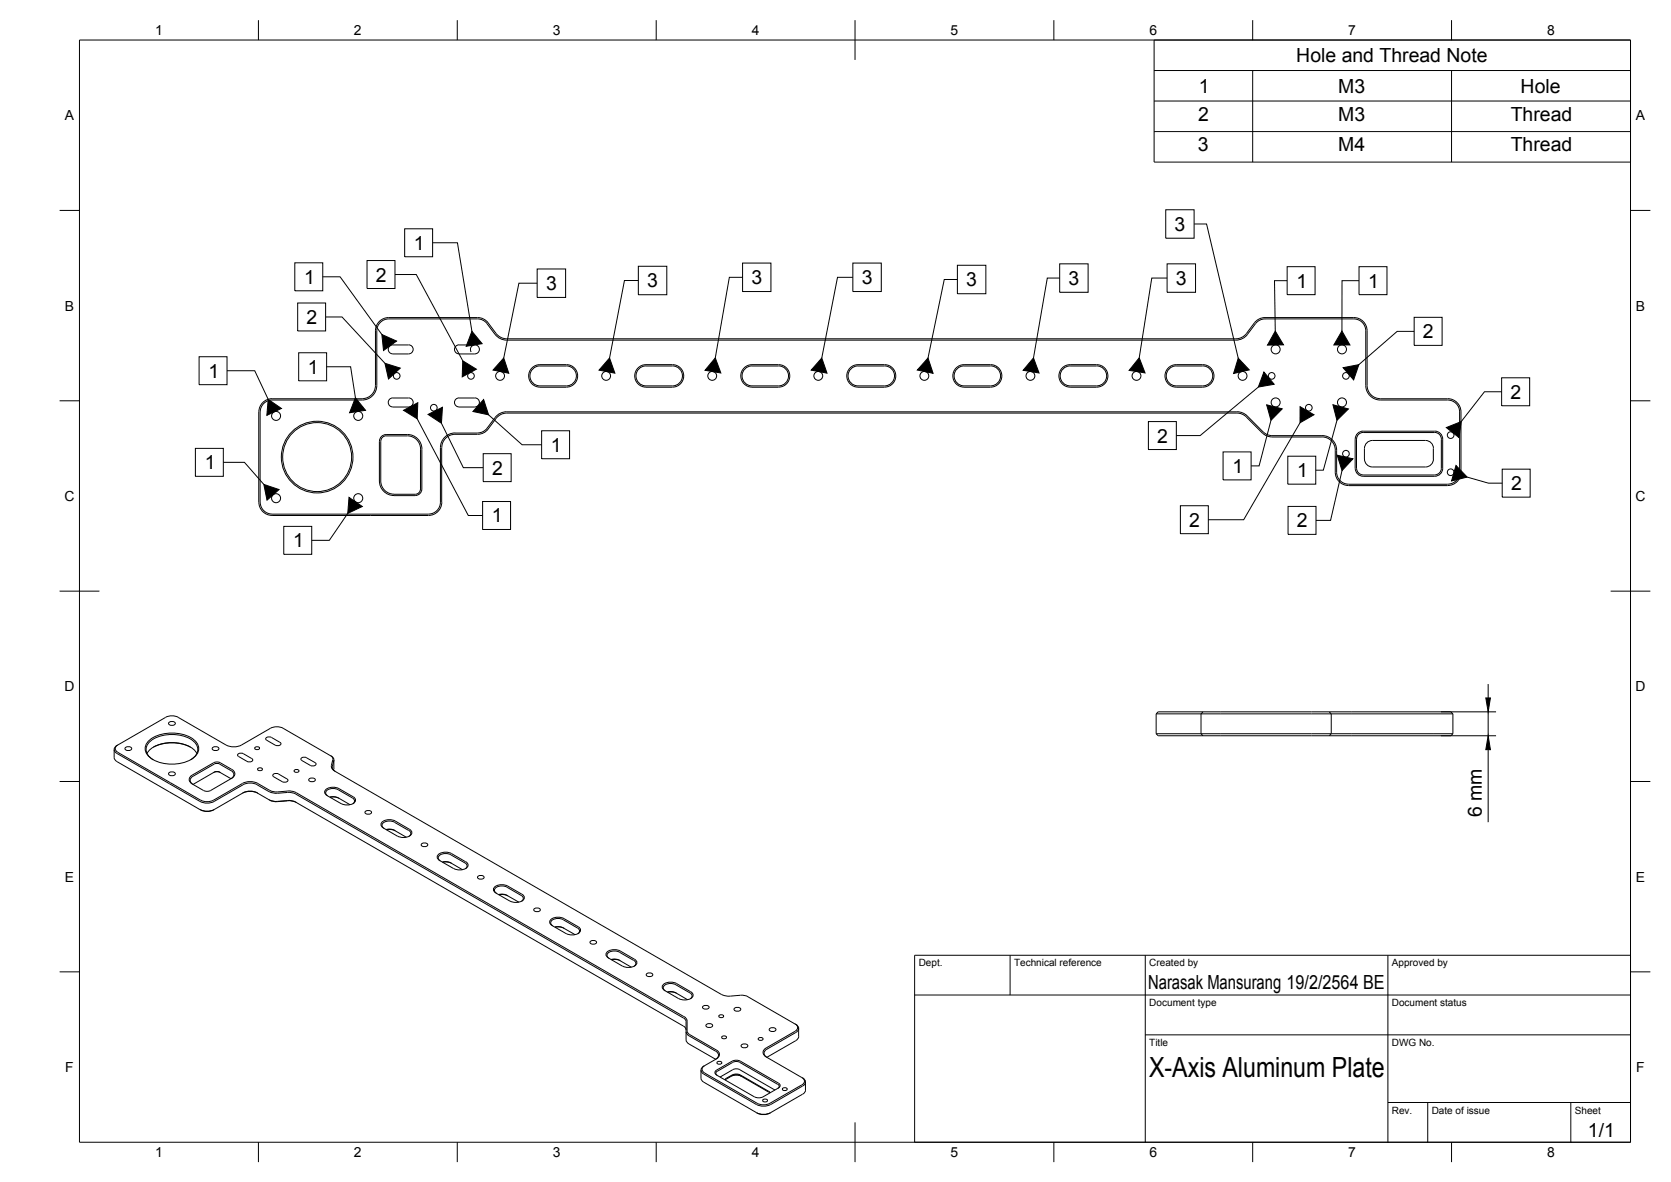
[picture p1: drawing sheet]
<svg xmlns="http://www.w3.org/2000/svg" width="420mm" height="297mm" viewBox="0 0 420 297" stroke-linecap="round" stroke-linejoin="round" font-family="sans-serif">
<!-- layer: Visible -->
<g fill="none" stroke="#000" stroke-width=".25">
<path d="M102.7 86.7h-3.9a1.13 1.13 0 0 0-1.2 1.1 1.13 1.13 0 0 0 1.2 1.1h3.9M102.8 100a1.13 1.13 0 0 1 1.1 1.1 1.13 1.13 0 0 1-1.1 1.2M102.8 86.7a1.13 1.13 0 0 1 1.1 1.1 1.13 1.13 0 0 1-1.1 1.1M119.4 86.7h-4a1.13 1.13 0 0 0-1.1 1.1 1.13 1.13 0 0 0 1.1 1.1h4M119.4 100a1.13 1.13 0 0 1 1.1 1.1 1.13 1.13 0 0 1-1.1 1.2M119.4 86.7a1.13 1.13 0 0 1 1.1 1.1 1.13 1.13 0 0 1-1.1 1.1M122.5 81.4l2 2.6M122.5 81.3l-1.1-.8-1.3-.4h-22.4a2.99 2.99 0 0 0-3 3v13.8a3.7 3.7 0 0 1-3.6 3.6h-22.7a2.99 2.99 0 0 0-3 3M124.5 84l1.3 1.1 1.6 .4h183.3M135.7 97.3h6.7M135.7 91.6h6.7M135.7 97h6.7"/>
<path d="M135.7 92h6.7M135.8 92a2.51 2.51 0 0 0-2.6 2.5 2.51 2.51 0 0 0 2.6 2.5M135.8 91.6a2.83 2.83 0 0 0-2.9 2.9 2.83 2.83 0 0 0 2.9 2.8M142.4 92a2.51 2.51 0 0 1 2.5 2.5 2.51 2.51 0 0 1-2.5 2.5M142.4 91.6a2.83 2.83 0 0 1 2.8 2.9 2.83 2.83 0 0 1-2.8 2.8M160.7 92.3l1.1-.6 .6-.1h6.7a2.84 2.84 0 0 1 2.8 2.9 2.84 2.84 0 0 1-2.8 2.8h-6.7a2.83 2.83 0 0 1-2.6-1.9 2.83 2.83 0 0 1 .9-3.1zM160.9 92.5l.9-.5h.6h6.7a2.51 2.51 0 0 1 2.5 2.5 2.51 2.51 0 0 1-2.5 2.5h-6.7a2.51 2.51 0 0 1-2.3-1.7 2.51 2.51 0 0 1 .8-2.8zM187.3 92.3l1.1-.6 .7-.1h6.7a2.84 2.84 0 0 1 2.8 2.9 2.84 2.84 0 0 1-2.9 2.8h-6.6a2.83 2.83 0 0 1-2.7-1.9 2.83 2.83 0 0 1 .9-3.1zM187.5 92.5l1-.5h.6h6.7a2.51 2.51 0 0 1 2.5 2.5 2.51 2.51 0 0 1-2.5 2.5h-6.7a2.51 2.51 0 0 1-2.4-1.7 2.51 2.51 0 0 1 .8-2.8zM213.5 92.7a2.82 2.82 0 0 1 2.2-1.1h6.7a2.84 2.84 0 0 1 2.8 2.9 2.84 2.84 0 0 1-2.8 2.8h-6.7a2.83 2.83 0 0 1-2.5-1.6 2.83 2.83 0 0 1 .3-3zM214.2 92.5l1-.5h.5h6.7a2.51 2.51 0 0 1 2.5 2.5 2.51 2.51 0 0 1-2.5 2.5h-6.7a2.51 2.51 0 0 1-2.3-1.7 2.51 2.51 0 0 1 .8-2.8zM240.6 92.3l1.2-.6 .6-.1h6.7a2.84 2.84 0 0 1 2.8 2.9 2.84 2.84 0 0 1-2.8 2.8h-6.7a2.83 2.83 0 0 1-2.7-1.9 2.83 2.83 0 0 1 .9-3.1z"/>
<path d="M240.8 92.5l1-.5h.6h6.7a2.51 2.51 0 0 1 2.5 2.5 2.51 2.51 0 0 1-2.5 2.5h-6.7a2.51 2.51 0 0 1-2.4-1.7 2.51 2.51 0 0 1 .8-2.8zM269.1 91.6h6.6a2.83 2.83 0 0 1 2.9 2.9 2.83 2.83 0 0 1-2.9 2.8h-6.6M269.1 92h6.6a2.51 2.51 0 0 1 2.6 2.5 2.51 2.51 0 0 1-2.6 2.5h-6.6M269.1 92a2.51 2.51 0 0 0-2.5 2.5 2.51 2.51 0 0 0 2.5 2.5M269.1 91.6a2.83 2.83 0 0 0-2.8 2.9 2.83 2.83 0 0 0 2.8 2.8M294 92.3l1.1-.6 .7-.1h6.6a2.84 2.84 0 0 1 2.8 2.9 2.84 2.84 0 0 1-2.8 2.8h-6.6a2.83 2.83 0 0 1-2.7-1.9 2.83 2.83 0 0 1 .9-3.1zM294.2 92.5l1-.5h.5h6.7a2.51 2.51 0 0 1 2.5 2.5 2.51 2.51 0 0 1-2.5 2.5h-6.6a2.51 2.51 0 0 1-2.4-1.7 2.51 2.51 0 0 1 .8-2.8zM310.7 85.1h-183.3l-1-.1-.9-.5-.8-.7-2.3-3.1-.8-.5-1-.4h-22.9a3.3 3.3 0 0 0-3.3 3.3v13.8a3.3 3.3 0 0 1-3.3 3.3h-22.7a3.3 3.3 0 0 0-3.3 3.3v22.7a3.4 3.4 0 0 0 3.3 3.3h39.3a3.4 3.4 0 0 0 3.4-3.3v-13.7a3.4 3.4 0 0 1 3.3-3.4h5.7l1.5-.3 1.2-1 2.3-3 1.3-.8 1-.2h183.6l1.1 .2 .9 .4 4.4 4.4M310.8 85.1l1-.1 .9-.5 3.1-3.8 .8-.5 1-.4h22.8a3.3 3.3 0 0 1 3.3 3.3v13.8a3.4 3.4 0 0 0 3.4 3.3h16.9a3.3 3.3 0 0 1 3.3 3.3v15.2a3.4 3.4 0 0 1-3.3 3.3h-24.9a3.3 3.3 0 0 1-3.4-3.3v-5.6a3.3 3.3 0 0 0-3.3-3.3h-12.6l-1-.2-1.4-.8M313.7 84l2.3-3 .7-.5 .9-.3 22.8-.1a2.99 2.99 0 0 1 3 3v13.8a3.7 3.7 0 0 0 3.7 3.6h16.9a2.99 2.99 0 0 1 3 3v15.2a3 3 0 0 1-3 3h-24.9a2.99 2.99 0 0 1-3-3v-5.6a3.7 3.7 0 0 0-3.7-3.6M313.7 84l-1.3 1.1-1.6 .4M65.4 103.5v22.7"/>
<path d="M97.1 109.5h5.3M97.1 109.5a1.36 1.36 0 0 0-1.4 1.4v10a3.4 3.4 0 0 0 3.4 3.3h5.3a1.33 1.33 0 0 0 1.3-1.3v-10M102.4 109.5a3.3 3.3 0 0 1 3.3 3.4M102.7 100h-3.9a1.13 1.13 0 0 0-1.2 1.1 1.13 1.13 0 0 0 1.2 1.2h3.9M106.1 112.9a3.6 3.6 0 0 0-3.7-3.7h-5.3a1.7 1.7 0 0 0-1.7 1.7v10a3.7 3.7 0 0 0 3.7 3.7l5.3-.1a1.66 1.66 0 0 0 1.7-1.6v-10M119.4 100h-4a1.13 1.13 0 0 0-1.1 1.1 1.13 1.13 0 0 0 1.1 1.2h4M122.5 107.6l-.7 .7-1.2 .5h-6.2a3.7 3.7 0 0 0-3.7 3.7v13.7a3 3 0 0 1-3 3h-39.3a2.99 2.99 0 0 1-3-3M124.5 105l-2 2.6M124.5 104.9l1.3-1 1.6-.4h183.6l1 .1 1.3 .6 4.4 4.4M317.7 108.6l.7 .5 1.4 .4M319.8 109.5h12.6M341.6 109.2l1.2-.5h18a1.66 1.66 0 0 1 1.6 1.6v7.4a1.66 1.66 0 0 1-1.6 1.6h-18a1.7 1.7 0 0 1-1.7-1.6v-7.4z"/>
<path d="M342.8 108.4h17.9M342.8 108.3a2.04 2.04 0 0 0-2.1 2l.1 7.4a2.04 2.04 0 0 0 2 2h18a2 2 0 0 0 2-2v-7.4a2 2 0 0 0-2-2M360.4 112.7v2.7M360.4 112.7a2 2 0 0 0-2-2h-13.3a2 2 0 0 0-2 2v2.7a2.04 2.04 0 0 0 2 2h13.3a2 2 0 0 0 2-2M290.7 179.4h11.3M290.7 179.4v5M302 179.4h32.7M302 179.4v5M302.5 178.9h31.7M302.5 178.9h-11.3l-.5 .5M302.5 178.9l-.5 .5M334.2 178.9h30.6l.5 .5"/>
<path d="M334.2 178.9l.5 .5M334.7 179.4h30.6M334.7 179.4v5M365.3 179.4v5M28.7 190.4l.2 .5 .5 .5 20.9 12.1a3.6 3.6 0 0 0 3.5 0l7.3-4.3M28.7 188.3v2.1M29.6 189.1l21.4 12.2 1.7 .1 1-.3 7.2-4.2M29.6 187.2a1.12 1.12 0 0 0-.9 1 1.12 1.12 0 0 0 .7 1.2l20.9 12a4 4 0 0 0 3.6 0M29.6 187.2a.97 .97 0 0 0-.6 .9 .97 .97 0 0 0 .6 .9M31.5 187.9l.4-.2h.7l.5 .4a.99 .99 0 0 1-1.7 0zM37 189.3a7.5 7.5 0 0 1 7.2-2.6 6.5 6.5 0 0 1 5.3 2.6M37.7 185.9a10 10 0 0 1 11.1 0 2.82 2.82 0 0 1 1.1 2.7 2.82 2.82 0 0 1-1.9 2.3 10.2 10.2 0 0 1-10.3-.6 2.67 2.67 0 0 1 0-4.4z"/>
<path d="M38.5 190.9a2.8 2.8 0 0 1-1.8-2.6 2.8 2.8 0 0 1 2-2.6 9.9 9.9 0 0 1 9.9 .5 2.69 2.69 0 0 1 1.1 2.6 2.69 2.69 0 0 1-1.8 2.1M38.6 187.8a10.6 10.6 0 0 1 9.3 0M42.4 181.6l.5-.3h.7l.5 .5a.99 .99 0 0 1-1.7 0zM42.4 194.3l.5-.3h.7l.5 .5a.99 .99 0 0 1-1.7 0zM48.4 194.8a1.2 1.2 0 0 0-.8 1.1 1.2 1.2 0 0 0 .7 1.1l3.2 1.8 .8 .1 .7-.2M53.4 187.9l.5-.2h.6l.6 .4a.99 .99 0 0 1-1.8 0zM53.7 194.1l1-.2 .7 .2M53.8 192l-5.3 3.1a1.08 1.08 0 0 0-.7 1 1.08 1.08 0 0 0 .7 1l5.3-3M53.8 192l.8-.2 .7 .2 2.8 1.7M58.1 193.6a1.08 1.08 0 0 1 .7 1.1 1.08 1.08 0 0 1-.7 1l-3.2-1.8-1.1 .1M58.3 193.3l-2.9-1.6-1-.2-.7 .2-5.4 3.1M58.3 193.3a1.2 1.2 0 0 1 .8 1.2 1.2 1.2 0 0 1-.8 1.1l-5.3 3.1"/>
<path d="M61 196.9l1-.4h1.8l1 .4 3.7 2 .8 .1 2.9-.2M61 199.3l1.6-.4 1.2 .1 1 .3M61.1 199.2a3.9 3.9 0 0 1 3.6 0M61.2 189.4l-.9-.1-.6 .5 .3 .3 2.4 1.3h.6l.5-.2-.2-.6-2.1-1.2M64.2 187.8a.68 .68 0 0 1 1.1 .3 .68 .68 0 0 1-.7 .3 .68 .68 0 0 1-.6-.5zM64.6 197.2l3.8 2 1.4 .2 2.9-.3 1.7 .4M64.6 199.2l3 1.8M64.7 197.2a3.9 3.9 0 0 0-3.6 0l-7.3 4.2M64.9 193a.68 .68 0 0 1 1.1 .4 .68 .68 0 0 1-.7 .3 .68 .68 0 0 1-.5-.5zM68.6 194.7l.5-.3 .9 .1 2.2 1.2 .1 .6-.4 .2-1-.1-2.1-1.2zM69.2 187.2l-2.1-1.2-.2-.5 .4-.3h.7l2.4 1.3 .3 .4-.6 .5-.9-.2M71.2 183l12 7a1.11 1.11 0 0 1 .7 1.2l-.3 1.4a1.15 1.15 0 0 0 .7 1.2"/>
<path d="M71.2 183l-1-.3-1.7 .1-7.8 4.4-1 .4-1.2 .1-1.6-.5-12.1-6.9a3.4 3.4 0 0 0-3.2 0l-12 6.9M72.2 198.8l1.5 .1 .9 .3M74.1 193.5a.68 .68 0 0 1 1.1 .3 .68 .68 0 0 1-.7 .3 .68 .68 0 0 1-.5-.5zM74.4 199.6l97.4 56.2 .5 .4 .2 .6M74.5 199.2l97.4 56.3M77.1 190.4l-.9-.1-.6 .5 .3 .3 2.4 1.4h.6l.5-.3-.2-.6-2.1-1.2M77.7 195.8l.4-.3h.7l.5 .5a.97 .97 0 0 1-1.7 0zM83.1 189.9a1.03 1.03 0 0 1 .6 1.1l-.4 1.4M83.3 192.4l.1 .6 .7 .7 97.3 56.2 1.8 .4 3.4-.2 1.2 .2 12.1 7a1.12 1.12 0 0 1 .9 1 1.12 1.12 0 0 1-.7 1.2l-7.3 4.2M83.9 191v2M84 193l-.2 .5M85.1 198.5l3.5 2a.81 .81 0 0 1 .5 .7 .81 .81 0 0 1-.4 .8"/>
<path d="M85.1 198.5a2.43 2.43 0 0 0-3.2 .6l.2 .6 .3 .3M290.7 184.4l.5 .5h11.3M290.7 184.4h11.3M302 184.4h32.7M302 184.4l.5 .5M302.5 184.9h31.7M334.7 184.4h30.6M334.7 184.4l-.5 .5M365.3 184.4l-.5 .5h-30.6M50.3 203.4a3.9 3.9 0 0 0 3.6 0M67.6 201l1.7 .5 2.9-.2M67.7 201l1.2 .4h.9a10.3 10.3 0 0 1 3.9 0l.9 .3"/>
<path d="M72.3 201.2l1.3 .1 .8 .3 97.4 56.2 .5 .5 .2 .5M82.9 200.3l.9-.1 .9 .2 3.3 1.8M83 200.3h1l1.3 .3M85.8 201.9a2.79 2.79 0 0 0 3.6-.6l-.2-.8-.4-.3-3.5-2a2.79 2.79 0 0 0-3.7 .7l.2 .7 .4 .3 3.6 2.1M91.8 204l.5-.3h.6l.5 .4a.97 .97 0 0 1-1.6 0zM96.4 208.1l3.5 2a2.79 2.79 0 0 0 3.6-.7l-.2-.7-.4-.3M97.1 208.5l.9-.1 1.2 .3M97.2 208.5l.9-.1 1.3 .4M99.2 206.7l3.5 2M99.2 208.7l3 1.7M99.2 206.6a2.43 2.43 0 0 0-3.1 .6l.1 .7 .4 .3M99.4 206.3l3.5 2.1"/>
<path d="M99.4 206.3a2.79 2.79 0 0 0-3.6 .7l.2 .7 .4 .4M102.8 208.7a.81 .81 0 0 1 .5 .7 .81 .81 0 0 1-.5 .8M106 212.1l.4-.2h.6l.6 .4a.97 .97 0 0 1-1.7 0zM110.5 216.2l3.6 2.1a2.79 2.79 0 0 0 3.6-.7l-.2-.7-.4-.4M110.5 216.2l-.6-.6a1.73 1.73 0 0 1 2.1-1.4l1.5 .3 3.6 2.1M111.2 216.6l.9-.1 .9 .2 3.3 1.9M111.3 216.7l1-.1 1.2 .4M113.4 214.8l3.5 2a.81 .81 0 0 1 .5 .8 .81 .81 0 0 1-.4 .7M113.4 214.8a2.43 2.43 0 0 0-3.2 .6l.2 .7 .3 .2M120.1 220.3l.5-.3h.6l.5 .5a.97 .97 0 0 1-1.6 0zM124.9 224.5a.9 .9 0 0 1-.6-1 .9 .9 0 0 1 1-.7l.9-.2 .9 .2 3.9 2.2a.81 .81 0 0 1 .6 .7 .81 .81 0 0 1-.5 .8M125.4 224.8l.9-.1 .8 .1 3.4 1.9"/>
<path d="M125.4 224.9l1-.1 1.3 .3M131.2 224.7l.6 .7a1.73 1.73 0 0 1-2.1 1.4l-1.5-.4-3.5-2-.6-.7a1.73 1.73 0 0 1 2.1-1.4l1.5 .4 3.5 2M134.3 228.5l.4-.3h.6l.6 .4a.97 .97 0 0 1-1.7 0zM139 232.7a.9 .9 0 0 1-.5-1.1 .9 .9 0 0 1 .9-.6l.9-.2 .9 .2 4 2.2a.81 .81 0 0 1 .5 .7 .81 .81 0 0 1-.4 .8M139.5 233l.9-.1 .9 .1 3.3 1.9M139.6 233l.9-.1 1.3 .4M142.4 234.6a2.79 2.79 0 0 0 3.6-.7l-.2-.7-.4-.3-3.6-2.1a2.79 2.79 0 0 0-3.6 .7l.2 .8 .4 .3 3.5 2M148.4 236.6l.5-.2h.6l.5 .4a.97 .97 0 0 1-1.7 0zM155.8 239.3l3.5 2a.81 .81 0 0 1 .6 .7 .81 .81 0 0 1-.5 .8M155.8 239.3a2.43 2.43 0 0 0-3.2 .6l.2 .7 .4 .2M156 239l3.5 2 .6 .7a1.73 1.73 0 0 1-2.1 1.4l-1.5-.3-3.5-2.1M156 239a2.79 2.79 0 0 0-3.6 .7l.2 .7 .4 .3"/>
<path d="M153.7 241.1l.9-.1 1.2 .3M153.7 241.2l1-.1 1.3 .4M155.8 241.3l2.9 1.8M162.5 244.8l.5-.3h.6l.5 .5a.97 .97 0 0 1-1.6 0zM167.1 248.9l3.6 2a2.79 2.79 0 0 0 3.6-.6l-.2-.8-.4-.3M167.1 248.9l-.6-.7a1.73 1.73 0 0 1 2.1-1.4l1.5 .4 3.6 2M167.3 249a.9 .9 0 0 1-.5-1 .9 .9 0 0 1 .9-.7l.9-.2 .9 .2 4 2.2a.81 .81 0 0 1 .5 .7 .81 .81 0 0 1-.4 .8M167.8 249.3l.9-.1 .9 .1 3.3 1.9M167.9 249.3h.9l1.3 .3M172 255.4l.7 .9 .1 2.8M172.5 256.8v4.5l.2 .6 7.2 4.3a1.08 1.08 0 0 0 .8-1 1.08 1.08 0 0 0-.8-1.1l-6.7-3.8-.5-.5-.2-.5M172.8 259.1l.1 .5 .5 .4 6.7 3.9"/>
<path d="M176.7 252.9l.5-.2h.6l.5 .4a.97 .97 0 0 1-1.7 0zM177.5 257.5l.5-.2h.7l.5 .4a.99 .99 0 0 1-1.7 0zM180.9 255.1a.68 .68 0 0 1 1 .4 .68 .68 0 0 1-.6 .3 .68 .68 0 0 1-.6-.5zM184.6 253.4l.5-.2h.6l.6 .4a.99 .99 0 0 1-1.7 0zM193.5 258.6l.4-.3h.7l.5 .4a.99 .99 0 0 1-1.7 0zM199.9 257.3a.97 .97 0 0 1 .7 .9 .97 .97 0 0 1-.7 1l-7.3 4.2M200.8 258.5v2l-.4 .8-7.6 4.4a1.09 1.09 0 0 1-.7-1 1.09 1.09 0 0 1 .7-1M176.3 271l.1 .5 .6 .5 13.2 7.6M176.3 268.9v2.1M177.2 269.6l13.2 7.7 1.6 .4 1.6-.4M177.2 267.8a1.12 1.12 0 0 0-.9 1 1.12 1.12 0 0 0 .7 1.1l13.2 7.7a4 4 0 0 0 3.6 0l8-4.7a1.08 1.08 0 0 0 .7-1 1.08 1.08 0 0 0-.7-1M177.2 267.8a.97 .97 0 0 0-.7 .9 .97 .97 0 0 0 .7 .9"/>
<path d="M180.1 263.9a1.2 1.2 0 0 1 .8 1.1 1.2 1.2 0 0 1-.8 1.1l-2.9 1.7M180.2 270.2l9.9 5.6 .9 .1 .8-.3 3.9-2.2M180.3 270.2l-.3-.5 .3-.5 4.3-2.4h1.1l9.9 5.7 .3 .5-.3 .5M180.4 266.8a.68 .68 0 0 1 1.1 .4 .68 .68 0 0 1-.7 .3 .68 .68 0 0 1-.5-.5zM181.6 260.4a.68 .68 0 0 1 1.1 .4 .68 .68 0 0 1-.7 .3 .68 .68 0 0 1-.5-.5zM182.4 271.4l.2-.2a3.5 3.5 0 0 1 3.2-1l7.8 4.5M182.6 271a3.5 3.5 0 0 1 3.2-1l7.5 4.2M182.7 271l-.4 .3M183.9 270.5a2.72 2.72 0 0 1 2.5 0M184.1 266.7l-4.2 2.4-.1 .6 .4 .4M184.1 266.7l1.3-.3 .8 .3M184.2 268.8l-3.1 1.9"/>
<path d="M184.2 268.8l1.1-.2 .7 .2M186 268.8l8.8 5.1M186.2 266.7l9.5 5.5 .5 .5-.2 .5-.3 .2M186.4 262.6l.5-.2h.6l.5 .4a.99 .99 0 0 1-1.7 0zM190.2 279.6a3.9 3.9 0 0 0 3.6 0M190.2 279.6l.7 .3 1.1 .2 1.6-.4M190.8 260.8a.68 .68 0 0 1 1.1 .4 .68 .68 0 0 1-.7 .3 .68 .68 0 0 1-.6-.5zM191.9 276.3a.68 .68 0 0 1 1.1 .4 .68 .68 0 0 1-.7 .2 .68 .68 0 0 1-.5-.4zM192.7 263.3a1.2 1.2 0 0 0-.8 1.2 1.2 1.2 0 0 0 .8 1.1l9.1 5.3M193.3 274.2l.3 .4M193.8 279.6l-.2 .1M196.9 273.4a.68 .68 0 0 1 1 .4 .68 .68 0 0 1-.6 .3 .68 .68 0 0 1-.6-.5z"/>
<path d="M201.6 272.6l-8 4.7M201.6 270.8a.97 .97 0 0 1 .7 .9 .97 .97 0 0 1-.7 .9M201.8 275l-8 4.6M202.5 271.9v2.3l-.7 .8"/>
<circle cx="99.7" cy="94.5" r=".84"/>
<circle cx="118.4" cy="94.5" r=".84"/>
<circle cx="125.7" cy="94.5" r="1.11"/>
<circle cx="152.4" cy="94.5" r="1.11"/>
<circle cx="179.1" cy="94.5" r="1.11"/>
<circle cx="205.8" cy="94.5" r="1.11"/>
<circle cx="232.4" cy="94.5" r="1.11"/>
<circle cx="259.1" cy="94.5" r="1.11"/>
<circle cx="285.8" cy="94.5" r="1.11"/>
<circle cx="312.4" cy="94.5" r="1.11"/>
<circle cx="319.8" cy="94.5" r=".84"/>
<circle cx="320.7" cy="87.8" r="1.13"/>
<circle cx="337.4" cy="87.8" r="1.13"/>
<circle cx="338.4" cy="94.5" r=".84"/>
<circle cx="69.4" cy="104.5" r="1.13"/>
<circle cx="79.7" cy="114.9" r="8.7"/>
<circle cx="79.7" cy="114.9" r="9"/>
<circle cx="90.1" cy="104.5" r="1.13"/>
<circle cx="109.1" cy="102.5" r=".84"/>
<circle cx="320.7" cy="101.1" r="1.13"/>
<circle cx="329.1" cy="102.5" r=".84"/>
<circle cx="337.4" cy="101.1" r="1.13"/>
<circle cx="338.4" cy="114" r=".84"/>
<circle cx="364.8" cy="118.7" r=".84"/>
<circle cx="364.8" cy="109.3" r=".84"/>
<circle cx="69.4" cy="125.2" r="1.13"/>
<circle cx="90.1" cy="125.2" r="1.13"/>
</g>
<!-- layer: Border -->
<g fill="none" stroke="#000" stroke-width=".25">
<path d="M20 10.1h390v276.9h-390zM65 5.1v5M115 5.1v5M165 5.1v5M215 5.1v10M265 5.1v5M315 5.1v5M365 5.1v5M15 52.9h5M410 52.9h5M15 100.7h5M410 100.7h5"/>
<path d="M15 148.6h10M405 148.6h10M15 196.4h5M410 196.4h5M15 244.2h5M410 244.2h5M65 287v5M115 287v5M165 287v5M215 282.1v9.9M265 287v5M315 287v5"/>
<path d="M365 287v5"/>
</g>
<!-- layer: TitleBlock -->
<path d="M230 240.1h180v46.9h-180zM230 250h180M254 240.1v9.9M288 240.1v46.9M349 240.1v46.9M288 260.1h122M349 277.1h61M359 277.1v9.9M395 277.1v9.9" fill="none" stroke="#000" stroke-width=".25"/>
<!-- layer: Dimensions -->
<path d="M362.3 178.9h13.9M374.2 171.9v3.5M374.2 178.9v6M362.3 184.9h13.9M374.2 188.4v18.2" fill="none" stroke="#000" stroke-width=".25"/>
<path d="M373.6 175.4h1.2l-.6 3.5zM374.2 184.9l.6 3.5h-1.2z" fill="#000" stroke="#000" stroke-width=".25"/>
<!-- layer: Annotations -->
<g fill="none" stroke="#000" stroke-width=".25">
<path d="M101.7 57.5h7.1v7h-7.1zM293.1 52.7h7.1v7.2h-7.1zM300.2 56.3h3.2l7.9 33.7M74.1 66h7.1v7.1h-7.1zM74.8 76.1h7.1v7.1h-7.1zM81.2 69.6h4.3l10.5 14.5M81.9 79.7h4.1l10.8 11.6M92.3 65.5h7v7h-7zM99.3 69h5.4l11.7 21.7M108.8 61h6.2l3.7 22.3M135.1 71.2h-4.6l-3.8 18.8M135.1 67.6h7.1v7.1h-7.1z"/>
<path d="M160.5 70.5h-3.5l-3.7 19.5M160.5 66.9h7.2v7.2h-7.2zM186.7 69.7h-3.3l-3.5 20.2M186.7 66.1h7.1v7.2h-7.1zM214.4 69.7h-3.8l-4 20.3M214.4 66.1h7.2v7.2h-7.2zM240.7 70.2h-3.3l-4.1 19.8M240.7 66.7h7.2v7.1h-7.2zM266.4 69.9h-3.1l-3.4 20M266.4 66.3h7.2v7.2h-7.2zM293.5 69.9h-3.9l-3.2 20M293.5 66.3h7.1v7.2h-7.1z"/>
<path d="M323.6 70.5h-3.1l.2 12.7M323.6 67h7.1v7h-7.1zM341.7 70.5h-4.3v12.7M341.7 67h7v7h-7zM355.6 79.7h7v7.1h-7zM50.1 89.6h7v7.1h-7zM57.1 93.2h7l3.3 7.2M75.1 88.7h7v7h-7zM82.1 92.2h6.1l1.2 7.8M119.2 86.7a1.13 1.13 0 0 0-.7 1.7M316.4 97.3l-14.6 12.2h-6M355.6 83.3h-4.3l-9.6 8.3"/>
<path d="M377.6 98.5h-4.3l-5.9 7.4M377.6 94.9h7v7.1h-7zM49.1 112.7h7.1v7h-7.1zM56.2 116.2h5.3l4.8 5.5M104.9 105.2l12.9 24.3h3.5M111 106.4l5.5 11.1h5M121.5 114h7v7h-7zM122.9 104.3l8.4 7.5h4.9M136.2 108.3h7v7h-7zM288.8 105.9h7v7.1h-7zM307.5 113.6h7.1v7h-7.1zM319.6 105.6l-3 11.5h-2"/>
<path d="M323.8 114.6h7v7.1h-7zM326.9 106.2l-14.2 24.4h-8.9M336.2 105.6l-3.5 12.6h-1.9M337.4 118.3l-2.8 12.5h-3.7M368.9 119.9l5.3 1.5h3.5M377.7 117.9h7v7h-7zM71.4 132.3h7v7h-7zM87.4 129l-4.6 6.8h-4.4M121.3 126h7.1v7.1h-7.1zM296.8 127.1h7v7h-7zM323.9 127.3h7v7h-7z"/>
</g>
<g fill="#000" stroke="#000" stroke-width=".25">
<path d="M89.4 100l2.5 3.1-4 .6zM96 84.1l3.7 1.6-3.3 2.4zM96.8 91.3l3.8 1.2-2.9 2.7zM116.4 90.7l3.4 2.1-3.6 1.9zM118.7 83.3l2.5 3.1-4 .6zM126.7 90l1.2 3.8-3.9-.8zM153.3 90l1.3 3.8-4-.8zM179.9 89.9l1.4 3.8-4-.6zM206.6 90l1.3 3.8-3.9-.8zM233.3 90l1.3 3.8-3.9-.8zM259.9 89.9l1.4 3.8-4-.6zM286.4 89.9l1.5 3.8-4-.6z"/>
<path d="M311.3 90l2.8 2.9-3.9 1zM317.8 93.5l2.6 3.1-4 .7zM320.7 83.2l2 3.5h-4zM337.4 83.2l2 3.5h-4zM337.7 92.4l4-.8-1.3 3.9zM67.4 100.4l3.4 2.2-3.7 1.8zM101.5 103.1l3.6-1.9-.2 4zM107.6 104.1l3.7-1.8-.3 4.1zM121.6 100.4l1.3 3.9-4-.9zM318.5 101.7l3.9 1.1-2.8 2.8zM326.9 102.2l3.5 2-3.5 2zM335.2 101.7l3.8 1.1-2.8 2.8z"/>
<path d="M336.2 114.4l4 .9-2.8 3zM363.7 107.4l3.7-1.5-.6 4zM366.1 117l2.8 2.9-3.9 1zM66.3 121.7l3.9 1.3-3.1 2.7zM87.8 125l3.3 2.3-3.7 1.7z"/>
</g>
<!-- layer: BOM -->
<path d="M290.2 10.1h119.8v30.6h-119.8zM290.2 17.7h119.8M315 17.7v23M365 17.7v23M290.2 25.4h119.8M290.2 33.1h119.8" fill="none" stroke="#000" stroke-width=".25"/>
<text font-size="7" x="288.9" y="270.6">X-Axis Aluminum Plate</text>
<g font-size="4.9">
<text x="325.9" y="15.6">Hole and Thread Note</text>
<text x="301.4" y="23.3">1</text>
<text x="336.5" y="23.3">M3</text>
<text x="382.4" y="23.3">Hole</text>
<text x="301.3" y="30.4">2</text>
<text x="336.5" y="30.4">M3</text>
<text x="379.9" y="30.4">Thread</text>
<text x="301.2" y="38.1">3</text>
<text x="336.5" y="38.1">M4</text>
<text x="379.9" y="38.1">Thread</text>
<text x="295.3" y="58">3</text>
<text x="104.1" y="62.8">1</text>
<text x="76.5" y="71.3">1</text>
<text x="94.5" y="70.7">2</text>
<text x="188.9" y="71.4">3</text>
<text x="216.7" y="71.4">3</text>
<text x="243" y="72">3</text>
<text x="268.7" y="71.6">3</text>
<text x="295.7" y="71.6">3</text>
<text x="137.3" y="72.9">3</text>
<text x="162.8" y="72.2">3</text>
<text x="326" y="72.3">1</text>
<text x="344" y="72.3">1</text>
<text x="77" y="81.4">2</text>
<text x="357.8" y="85">2</text>
<text x="52.4" y="94.9">1</text>
<text x="77.4" y="93.9">1</text>
<text x="379.8" y="100.2">2</text>
<text x="138.5" y="113.5">1</text>
<text x="291" y="111.2">2</text>
<text x="51.5" y="117.9">1</text>
<text x="123.7" y="119.3">2</text>
<text x="309.9" y="118.8">1</text>
<text x="326.1" y="119.9">1</text>
<text x="379.9" y="123.2">2</text>
<text x="123.7" y="131.3">1</text>
<text x="73.7" y="137.5">1</text>
<text x="299" y="132.4">2</text>
<text x="326.1" y="132.5">2</text>
<text x="372.6" y="205.3" transform="rotate(-90 372.6 205.3)">6 mm</text>
<text x="288.7" y="248.5">Narasak Mansurang 19/2/2564 BE</text>
<text x="399.3" y="285.8">1/1</text>
</g>
<g font-size="3.5">
<text x="39" y="8.8">1</text>
<text x="89" y="8.8">2</text>
<text x="139" y="8.8">3</text>
<text x="189" y="8.8">4</text>
<text x="239" y="8.8">5</text>
<text x="289" y="8.8">6</text>
<text x="339" y="8.8">7</text>
<text x="389" y="8.8">8</text>
<text x="16.3" y="30.2">A</text>
<text x="411.3" y="30.2">A</text>
<text x="16.3" y="78">B</text>
<text x="411.3" y="78">B</text>
<text x="16.2" y="125.9">C</text>
<text x="411.2" y="125.9">C</text>
<text x="16.2" y="173.7">D</text>
<text x="411.2" y="173.7">D</text>
<text x="16.3" y="221.6">E</text>
<text x="411.3" y="221.6">E</text>
<text x="16.4" y="269.4">F</text>
<text x="411.4" y="269.4">F</text>
<text x="39" y="290.8">1</text>
<text x="89" y="290.8">2</text>
<text x="139" y="290.8">3</text>
<text x="189" y="290.8">4</text>
<text x="239" y="290.8">5</text>
<text x="289" y="290.8">6</text>
<text x="339" y="290.8">7</text>
<text x="389" y="290.8">8</text>
</g>
<g font-size="2.5">
<text x="231" y="242.9">Dept.</text>
<text x="255" y="242.9">Technical reference</text>
<text x="289" y="242.9">Created by</text>
<text x="350" y="242.9">Approved by</text>
<text x="289" y="252.8">Document type</text>
<text x="350" y="252.8">Document status</text>
<text x="289" y="262.9">Title</text>
<text x="350" y="262.9">DWG No.</text>
<text x="350" y="279.9">Rev.</text>
<text x="360" y="279.9">Date of issue</text>
<text x="396" y="279.9">Sheet</text>
</g>
</svg>
